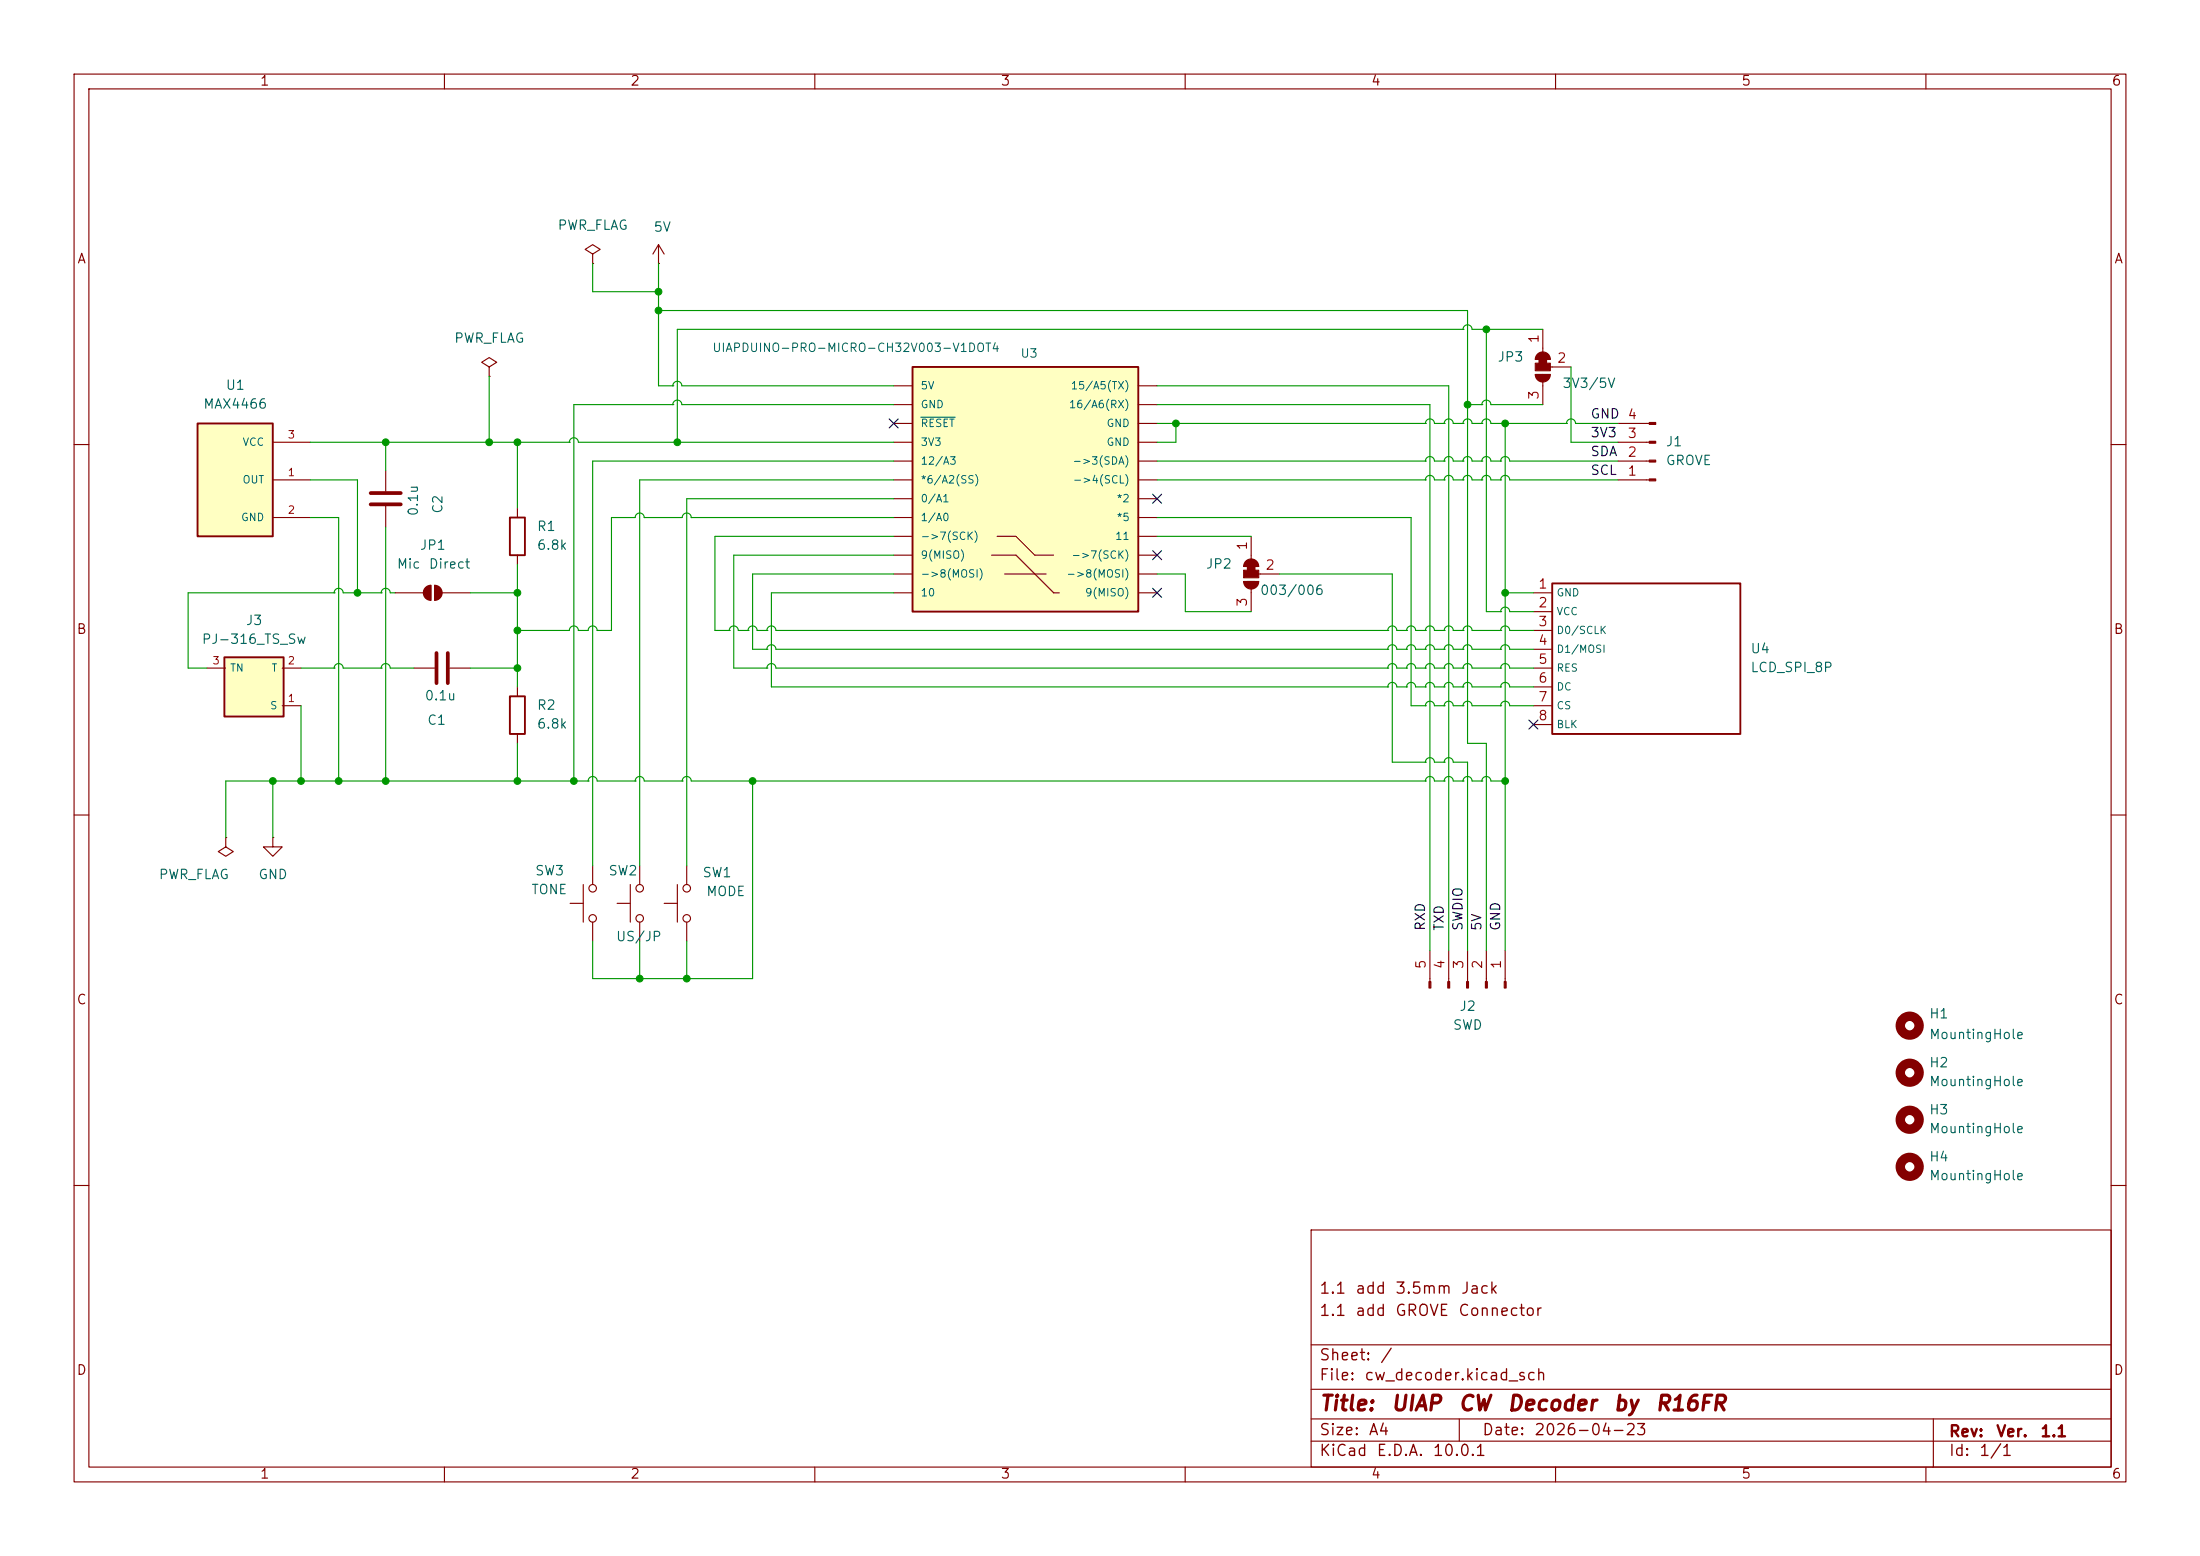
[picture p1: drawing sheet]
<svg xmlns="http://www.w3.org/2000/svg" width="297mm" height="210mm" viewBox="0 0 297 210" stroke-linecap="round" stroke-linejoin="round" font-family="sans-serif">
<g fill="none" stroke="#840000" stroke-width=".15">
<path d="M10 10h277v190h-277zM12 12h273v186h-273zM60 10v2M110 10v2M160 10v2M210 10v2M260 10v2M80 34.3l1-.6-1-.7-1 .7 1 .6v1.3M80 35.6h.1M66 49.5l1.1-.6-1.1-.6-1 .6 1 .6v1.3M66 50.8h.1M10 60h2"/>
<path d="M52.1 63.5v2.8M52.1 68.3v2.8M69.8 68.6v1.3M69.8 74.9v1.3M285 60h2M10 110h2M78.7 119.4v5.1M80 116.8v2.6M285 110h2M77 121.9h1.7M80 124.5v2.5M10 160h2"/>
<path d="M177 166h108v32h-108zM285 160h2M60 198v2M110 198v2M160 198v2M177 194.5h108M177 191.5h108M177 187.5h108M177 181.5h108M197 191.5v3M210 198v2M260 198v2"/>
<path d="M261 191.5v6.5"/>
<circle cx="80" cy="119.9" r=".51"/>
<circle cx="80" cy="124" r=".51"/>
</g>
<path d="M50 68.1h4.1M50 66.5h4.1" fill="none" stroke="#840000" stroke-width=".51"/>
<path d="M68.8 69.9h2.1v5h-2.1z" fill="none" stroke="#840000" stroke-width=".25"/>
<path d="M30.3 88.7h8v8h-8z" fill="#ffffc2"/>
<path d="M30.3 88.7h8v8h-8z" fill="none" stroke="#840000" stroke-width=".25"/>
<path d="M27.9 90.2h2.6M38.1 95.3h2.5M38.1 90.2h2.5" fill="none" stroke="#840000" stroke-width=".15"/>
<path d="M26.7 57.2h10.1v15.2h-10.1z" fill="#ffffc2"/>
<path d="M26.7 57.2h10.1v15.2h-10.1zM209.5 78.7h25.4v20.4h-25.4zM68.8 94h2.1v5.1h-2.1z" fill="none" stroke="#840000" stroke-width=".25"/>
<g fill="none" stroke="#840000" stroke-width=".15">
<path d="M88.9 35.6h.1M88.9 33l-.8 1.3M88.9 33l.8 1.3M88.9 33v2.6M36.8 59.7h5.1M207.3 48.5h2M207.3 50.5h2M208.3 44.5v3M208.3 51.6v3M209.3 49.5h2.8M218.4 59.7h4.3M218.4 57.2h4.3"/>
<path d="M36.8 64.8h5.1M36.8 69.9h5.1M58.2 79v2M58.7 79v2M167.9 76.5h2M167.9 78.5h2M168.9 72.4v3M168.9 79.5v3.1M169.9 77.5h2.8M218.4 64.8h4.3M218.4 62.2h4.3M53.3 80h3.8"/>
<path d="M55.9 90.2h2.8M59.7 80h3.8M60.7 90.2h2.8M69.8 92.7v1.3M69.8 99.1v1.2M207 90.2h2.5M207 80h2.5M207 82.6h2.5M207 85.1h2.5M207 87.6h2.5M207 92.7h2.5M207 95.3h2.5"/>
<path d="M207 97.8h2.5M30.5 113v1.3l1 .6-1 .7-1-.7 1-.6M30.5 113h.1M36.8 113v1.3h1.3l-1.3 1.3-1.2-1.3h1.2M36.8 113h.1M85.1 119.4v5.1M86.4 116.8v2.6M91.4 119.4v5.1M92.7 116.8v2.6M83.3 121.9h1.8M86.4 124.5v2.5M89.7 121.9h1.7"/>
<path d="M92.7 124.5v2.5M193 128.3v4.2M195.6 128.3v4.2M198.1 128.3v4.2M200.7 128.3v4.2M203.2 128.3v4.2"/>
<circle cx="86.4" cy="119.9" r=".51"/>
<circle cx="92.7" cy="119.9" r=".51"/>
<circle cx="86.4" cy="124" r=".51"/>
<circle cx="92.7" cy="124" r=".51"/>
</g>
<g fill="none" stroke="#840000" stroke-width="1.3">
<circle cx="257.8" cy="138.4" r="1.27"/>
<circle cx="257.8" cy="144.8" r="1.27"/>
<circle cx="257.8" cy="151.1" r="1.27"/>
<circle cx="257.8" cy="157.5" r="1.27"/>
</g>
<path d="M58.9 88.1v4.1M60.5 88.1v4.1" fill="none" stroke="#840000" stroke-width=".51"/>
<g fill="#840000" stroke="#840000" stroke-width=".15">
<path d="M57.4 79.3l.4-.2 .4-.1v2a1.02 1.02 0 0 1-1-.6 1.02 1.02 0 0 1 .2-1.1z"/>
<path d="M58.7 79a1.02 1.02 0 0 1 1 1 1.02 1.02 0 0 1-1 1z"/>
<path d="M203.1 132.5h.2v.9h-.2z"/>
<path d="M200.5 132.5h.3v.9h-.3z"/>
<path d="M198 132.5h.2v.9h-.2z"/>
<path d="M195.5 132.5h.2v.9h-.2z"/>
<path d="M192.9 132.5h.3v.9h-.3z"/>
<path d="M168.4 76.5h1v.5h-1z"/>
<path d="M168.2 75.7a1.02 1.02 0 0 1 1.1-.2 1.02 1.02 0 0 1 .6 1h-2l.1-.5z"/>
<path d="M167.9 77h2v1h-2z"/>
<path d="M167.9 78.5h2a1.02 1.02 0 0 1-1 1 1.02 1.02 0 0 1-1-1z"/>
<path d="M222.7 64.6h.8v.3h-.8z"/>
<path d="M222.7 62.1h.8v.3h-.8z"/>
<path d="M222.7 59.6h.8v.2h-.8z"/>
<path d="M222.7 57h.8v.3h-.8z"/>
<path d="M207.8 48.5h1v.5h-1z"/>
<path d="M207.6 47.8a1.02 1.02 0 0 1 1.1-.2 1.02 1.02 0 0 1 .6 .9h-2l.1-.4z"/>
<path d="M207.3 49h2v1h-2z"/>
<path d="M207.3 50.5h2a1.02 1.02 0 0 1-1 1.1 1.02 1.02 0 0 1-1-1.1z"/>
</g>
<path d="M123.2 49.5h30.5v33.1h-30.5z" fill="#ffffc2"/>
<path d="M123.2 49.5h30.5v33.1h-30.5z" fill="none" stroke="#840000" stroke-width=".25"/>
<g fill="none" stroke="#840000" stroke-width=".15">
<path d="M120.6 52.1h2.6M120.6 54.6h2.6M120.6 57.2h2.6M120.6 59.7h2.6M153.7 52.1h2.5M153.7 54.6h2.5M153.7 57.2h2.5M153.7 59.7h2.5M120.6 77.5h2.6M120.6 74.9h2.6M120.6 72.4h2.6M120.6 62.2h2.6"/>
<path d="M120.6 64.8h2.6M120.6 67.3h2.6M120.6 69.9h2.6M133.9 74.9h3.3l5 5.1h.8M134.6 72.4h2.6l2.5 2.5h2.5M135.6 77.5h5.6M153.7 77.5h2.5M153.7 74.9h2.5M153.7 72.4h2.5M153.7 62.2h2.5M153.7 64.8h2.5M153.7 67.3h2.5"/>
<path d="M153.7 69.9h2.5M120.6 80h2.6M153.7 80h2.5"/>
</g>
<path d="M124.3 56.3h4.7" fill="none" stroke="#006464" stroke-width=".15"/>
<g fill="none" stroke="#009600" stroke-width=".15">
<path d="M80 35.6v3.8h8.9M88.9 35.6v16.5h1.9M41.9 59.7h35M52.1 59.7v3.8M66 50.8v8.9M69.8 59.7v8.9M76.9 59.7h.1M76.9 59.7a.61 .61 0 0 1 .6-.6 .61 .61 0 0 1 .6 .6h42.5M88.9 41.9h109.2v58.4h2.6v28M90.8 52.1h.1M90.8 52.1a.61 .61 0 0 1 .6-.6 .61 .61 0 0 1 .6 .6h28.6M90.8 54.6h.1"/>
<path d="M90.8 54.6a.61 .61 0 0 1 .6-.6 .61 .61 0 0 1 .6 .6h28.6M90.8 54.6h-13.3v50.8M156.2 52.1h39.4v76.2M156.2 54.6h36.8v73.7M156.2 57.2h36.2M158.7 57.2v2.5h-2.5M192.4 57.2h.1M192.4 57.2a.61 .61 0 0 1 .6-.7 .61 .61 0 0 1 .6 .7h1.4M195 57.2h.1M195 57.2a.61 .61 0 0 1 .6-.7 .61 .61 0 0 1 .6 .7h1.3M197.5 57.2h.1M197.5 57.2a.61 .61 0 0 1 .6-.7 .61 .61 0 0 1 .6 .7h1.4"/>
<path d="M197.5 44.5h.1M197.5 44.5a.61 .61 0 0 1 .6-.7 .61 .61 0 0 1 .6 .7h9.6M197.5 44.5h-106.1v15.2M198.1 54.6h2M200.1 57.2h.1M200.1 57.2a.61 .61 0 0 1 .6-.7 .61 .61 0 0 1 .6 .7h10.2M200.1 54.6h.1M200.1 54.6a.61 .61 0 0 1 .6-.6 .61 .61 0 0 1 .6 .6h7M200.7 44.5v38.1h1.9M203.2 57.2v71.1M211.5 57.2h.1M211.5 57.2a.61 .61 0 0 1 .6-.7 .61 .61 0 0 1 .6 .7h5.7"/>
<path d="M212.1 49.5v10.2h6.3M41.9 69.9h3.8v35.5M41.9 64.8h6.4v15.2M52.1 71.1v34.3M69.8 76.2v16.5M87 69.9h5.1a.61 .61 0 0 1 .6-.7 .61 .61 0 0 1 .6 .7M87 69.9h.1M87 69.9a.61 .61 0 0 0-.6-.7 .61 .61 0 0 0-.6 .7h-3.3v15.2h-1.9M93.3 69.9h.1M93.3 69.9h27.3M120.6 74.9h-21.5v15.3h4.4M120.6 77.5h-19v10.1h1.9"/>
<path d="M120.6 72.4h-24.1v12.7h2M120.6 67.3h-27.9v49.5M120.6 64.8h-34.2v52M120.6 62.2h-40.6v54.6M156.2 69.9h34.3v25.4h1.9M156.2 77.5h3.8v5.1h8.9M156.2 72.4h12.7M156.2 62.2h36.2M156.2 64.8h36.2M172.7 77.5h15.3v25.4h4.4M192.4 62.2h.1M192.4 62.2a.61 .61 0 0 1 .6-.6 .61 .61 0 0 1 .6 .6h1.4"/>
<path d="M192.4 64.8h.1M192.4 64.8a.61 .61 0 0 1 .6-.6 .61 .61 0 0 1 .6 .6h1.4M195 62.2h.1M195 62.2a.61 .61 0 0 1 .6-.6 .61 .61 0 0 1 .6 .6h1.3M195 64.8h.1M195 64.8a.61 .61 0 0 1 .6-.6 .61 .61 0 0 1 .6 .6h1.3M197.5 62.2h.1M197.5 62.2a.61 .61 0 0 1 .6-.6 .61 .61 0 0 1 .6 .6h1.4M197.5 64.8h.1M197.5 64.8a.61 .61 0 0 1 .6-.6 .61 .61 0 0 1 .6 .6h1.4M200.1 62.2h.1M200.1 62.2a.61 .61 0 0 1 .6-.6 .61 .61 0 0 1 .6 .6h1.3"/>
<path d="M200.1 64.8h.1M200.1 64.8a.61 .61 0 0 1 .6-.6 .61 .61 0 0 1 .6 .6h1.3M202.6 62.2h.1M202.6 62.2a.61 .61 0 0 1 .6-.6 .61 .61 0 0 1 .6 .6h14.6M202.6 64.8h.1M202.6 64.8a.61 .61 0 0 1 .6-.6 .61 .61 0 0 1 .6 .6h14.6M40.6 90.2h4.5M40.6 95.3v10.1M45.1 90.2h.1M45.1 90.2a.61 .61 0 0 1 .6-.6 .61 .61 0 0 1 .6 .6h5.2M45.1 80h.1M45.1 80a.61 .61 0 0 1 .6-.6 .61 .61 0 0 1 .6 .6h5.2"/>
<path d="M45.1 80h-19.7v10.2h2.5M51.5 90.2h.1M51.5 90.2a.61 .61 0 0 1 .6-.6 .61 .61 0 0 1 .6 .6h3.2M51.5 80h.1M51.5 80a.61 .61 0 0 1 .6-.6 .61 .61 0 0 1 .6 .6h.6M63.5 90.2h6.3M63.5 80h6.3M69.8 85.1h7.1a.61 .61 0 0 1 .6-.6 .61 .61 0 0 1 .6 .6M78.1 85.1h1.3a.61 .61 0 0 1 .6-.6 .61 .61 0 0 1 .6 .6M78.1 85.1h.1M80.6 85.1h.1M98.5 85.1h.1"/>
<path d="M98.5 85.1a.61 .61 0 0 1 .6-.6 .61 .61 0 0 1 .6 .6h1.3M101 85.1h.1M101 85.1a.61 .61 0 0 1 .6-.6 .61 .61 0 0 1 .6 .6h1.3M103.5 90.2h.1M103.5 90.2a.61 .61 0 0 1 .6-.6 .61 .61 0 0 1 .6 .6h82.7M103.5 87.6h.1M103.5 87.6a.61 .61 0 0 1 .6-.6 .61 .61 0 0 1 .6 .6h82.7M103.5 85.1h.1M103.5 85.1a.61 .61 0 0 1 .6-.6 .61 .61 0 0 1 .6 .6h82.7M120.6 80h-16.5v12.7h83.3M187.4 90.2h.1M187.4 90.2a.61 .61 0 0 1 .6-.6 .61 .61 0 0 1 .6 .6h1.3"/>
<path d="M187.4 92.7h.1M187.4 92.7a.61 .61 0 0 1 .6-.6 .61 .61 0 0 1 .6 .6h1.3M187.4 87.6h.1M187.4 87.6a.61 .61 0 0 1 .6-.6 .61 .61 0 0 1 .6 .6h1.3M187.4 85.1h.1M187.4 85.1a.61 .61 0 0 1 .6-.6 .61 .61 0 0 1 .6 .6h1.3M189.9 90.2h.1M189.9 90.2a.61 .61 0 0 1 .6-.6 .61 .61 0 0 1 .6 .6h1.3M189.9 92.7h.1M189.9 92.7a.61 .61 0 0 1 .6-.6 .61 .61 0 0 1 .6 .6h1.3M189.9 87.6h.1M189.9 87.6a.61 .61 0 0 1 .6-.6 .61 .61 0 0 1 .6 .6h1.3"/>
<path d="M189.9 85.1h.1M189.9 85.1a.61 .61 0 0 1 .6-.6 .61 .61 0 0 1 .6 .6h1.3M192.4 90.2h.1M192.4 90.2a.61 .61 0 0 1 .6-.6 .61 .61 0 0 1 .6 .6h1.4M192.4 92.7h.1M192.4 92.7a.61 .61 0 0 1 .6-.6 .61 .61 0 0 1 .6 .6h1.4M192.4 87.6h.1M192.4 87.6a.61 .61 0 0 1 .6-.6 .61 .61 0 0 1 .6 .6h1.4M192.4 85.1h.1M192.4 85.1a.61 .61 0 0 1 .6-.6 .61 .61 0 0 1 .6 .6h1.4M192.4 95.3h.1M192.4 95.3a.61 .61 0 0 1 .6-.7 .61 .61 0 0 1 .6 .7h1.4"/>
<path d="M195 90.2h.1M195 90.2a.61 .61 0 0 1 .6-.6 .61 .61 0 0 1 .6 .6h1.3M195 92.7h.1M195 92.7a.61 .61 0 0 1 .6-.6 .61 .61 0 0 1 .6 .6h1.3M195 87.6h.1M195 87.6a.61 .61 0 0 1 .6-.6 .61 .61 0 0 1 .6 .6h1.3M195 85.1h.1M195 85.1a.61 .61 0 0 1 .6-.6 .61 .61 0 0 1 .6 .6h1.3M195 95.3h.1M195 95.3a.61 .61 0 0 1 .6-.7 .61 .61 0 0 1 .6 .7h1.3M197.5 90.2h.1M197.5 90.2a.61 .61 0 0 1 .6-.6 .61 .61 0 0 1 .6 .6h3.9"/>
<path d="M197.5 92.7h.1M197.5 92.7a.61 .61 0 0 1 .6-.6 .61 .61 0 0 1 .6 .6h3.9M197.5 87.6h.1M197.5 87.6a.61 .61 0 0 1 .6-.6 .61 .61 0 0 1 .6 .6h3.9M197.5 85.1h.1M197.5 85.1a.61 .61 0 0 1 .6-.6 .61 .61 0 0 1 .6 .6h3.9M197.5 95.3h.1M197.5 95.3a.61 .61 0 0 1 .6-.7 .61 .61 0 0 1 .6 .7h3.9M202.6 90.2h.1M202.6 90.2a.61 .61 0 0 1 .6-.6 .61 .61 0 0 1 .6 .6h3.2M202.6 92.7h.1M202.6 92.7a.61 .61 0 0 1 .6-.6 .61 .61 0 0 1 .6 .6h3.2"/>
<path d="M202.6 87.6h.1M202.6 87.6a.61 .61 0 0 1 .6-.6 .61 .61 0 0 1 .6 .6h3.2M202.6 85.1h.1M202.6 85.1a.61 .61 0 0 1 .6-.6 .61 .61 0 0 1 .6 .6h3.2M202.6 95.3h.1M202.6 95.3a.61 .61 0 0 1 .6-.7 .61 .61 0 0 1 .6 .7h3.2M202.6 82.6h.1M202.6 82.6a.61 .61 0 0 1 .6-.7 .61 .61 0 0 1 .6 .7h3.2M203.2 80h3.8M36.8 105.4v7.6M69.8 100.3v5.1M79.4 105.4h.1"/>
<path d="M79.4 105.4a.61 .61 0 0 1 .6-.6 .61 .61 0 0 1 .6 .6h5.2M79.4 105.4h-48.9v7.6M85.8 105.4h.1M85.8 105.4a.61 .61 0 0 1 .6-.6 .61 .61 0 0 1 .6 .6h5.1M92.1 105.4h.1M92.1 105.4a.61 .61 0 0 1 .6-.6 .61 .61 0 0 1 .6 .6h99.1M101.6 105.4v26.7h-21.6v-5.1M192.4 105.4h.1M192.4 105.4a.61 .61 0 0 1 .6-.6 .61 .61 0 0 1 .6 .6h1.4M192.4 102.9h.1M192.4 102.9a.61 .61 0 0 1 .6-.6 .61 .61 0 0 1 .6 .6h1.4M195 105.4h.1"/>
<path d="M195 105.4a.61 .61 0 0 1 .6-.6 .61 .61 0 0 1 .6 .6h1.3M195 102.9h.1M195 102.9a.61 .61 0 0 1 .6-.6 .61 .61 0 0 1 .6 .6h1.9v25.4M197.5 105.4h.1M197.5 105.4a.61 .61 0 0 1 .6-.6 .61 .61 0 0 1 .6 .6h1.4M200.1 105.4h.1M200.1 105.4a.61 .61 0 0 1 .6-.6 .61 .61 0 0 1 .6 .6h1.9M86.4 127v5.1M92.7 127v5.1"/>
</g>
<path d="M120 56.5l1.3 1.3M121.3 56.5l-1.3 1.3M155.6 79.4l1.2 1.2M155.6 66.7l1.2 1.2M155.6 74.3l1.2 1.2M156.8 79.4l-1.2 1.2M156.8 66.7l-1.2 1.2M156.8 74.3l-1.2 1.2M206.4 97.2l1.2 1.2M207.6 97.2l-1.2 1.2" fill="none" stroke="#000084" stroke-width=".15"/>
<g fill="#009600" stroke="#009600" stroke-width=".14">
<circle cx="45.7" cy="105.4" r=".46"/>
<circle cx="69.8" cy="105.4" r=".46"/>
<circle cx="52.1" cy="105.4" r=".46"/>
<circle cx="48.3" cy="80" r=".46"/>
<circle cx="69.8" cy="90.2" r=".46"/>
<circle cx="40.6" cy="105.4" r=".46"/>
<circle cx="36.8" cy="105.4" r=".46"/>
<circle cx="91.4" cy="59.7" r=".46"/>
<circle cx="88.9" cy="41.9" r=".46"/>
<circle cx="88.9" cy="39.4" r=".46"/>
<circle cx="86.4" cy="132.1" r=".46"/>
<circle cx="92.7" cy="132.1" r=".46"/>
<circle cx="77.5" cy="105.4" r=".46"/>
<circle cx="101.6" cy="105.4" r=".46"/>
<circle cx="69.8" cy="85.1" r=".46"/>
<circle cx="203.2" cy="80" r=".46"/>
<circle cx="203.2" cy="57.2" r=".46"/>
<circle cx="200.7" cy="44.5" r=".46"/>
<circle cx="198.1" cy="54.6" r=".46"/>
<circle cx="158.7" cy="57.2" r=".46"/>
<circle cx="203.2" cy="105.4" r=".46"/>
<circle cx="52.1" cy="59.7" r=".46"/>
<circle cx="69.8" cy="80" r=".46"/>
<circle cx="66" cy="59.7" r=".46"/>
<circle cx="69.8" cy="59.7" r=".46"/>
</g>
<g font-size="2" fill="#840000">
<text x="178" y="190.9">Title:</text>
<text x="187.7" y="190.9">UIAP</text>
<text x="196.7" y="190.9">CW</text>
<text x="203.4" y="190.9">Decoder</text>
<text x="217.7" y="190.9">by</text>
<text x="223.3" y="190.9">R16FR</text>
</g>
<g font-size="1.5" fill="#840000">
<text x="178" y="178">1.1</text>
<text x="178" y="175">1.1</text>
<text x="182.9" y="178">add</text>
<text x="182.9" y="175">add</text>
<text x="188.2" y="178">GROVE</text>
<text x="188.2" y="175">3.5mm</text>
<text x="196.8" y="178">Connector</text>
<text x="197.1" y="175">Jack</text>
<text x="178" y="184">Sheet:</text>
<text x="186.2" y="184">/</text>
<text x="178" y="186.7">File:</text>
<text x="184.1" y="186.7">cw_decoder.kicad_sch</text>
<text x="178" y="196.9">KiCad</text>
<text x="178" y="194.1">Size:</text>
<text x="184.7" y="194.1">A4</text>
<text x="185.7" y="196.9">E.D.A.</text>
<text x="193.3" y="196.9">10.0.1</text>
<text x="200" y="194.1">Date:</text>
<text x="207" y="194.1">2026-04-23</text>
<text x="263" y="194.3">Rev:</text>
<text x="263" y="196.9">Id:</text>
<text x="267.1" y="196.9">1/1</text>
<text x="269.4" y="194.3">Ver.</text>
<text x="275.3" y="194.3">1.1</text>
</g>
<g font-size="1.3" fill="#840000">
<text x="35" y="11.9">1</text>
<text x="85" y="11.9">2</text>
<text x="135" y="11.9">3</text>
<text x="185" y="11.9">4</text>
<text x="235" y="11.9">5</text>
<text x="285" y="11.9">6</text>
<text x="10.3" y="35.9">A</text>
<text x="285.3" y="35.9">A</text>
<text x="10.3" y="85.9">B</text>
<text x="285.3" y="85.9">B</text>
<text x="10.3" y="135.9">C</text>
<text x="285.3" y="135.9">C</text>
<text x="10.3" y="185.9">D</text>
<text x="285.3" y="185.9">D</text>
<text x="35" y="199.9">1</text>
<text x="85" y="199.9">2</text>
<text x="135" y="199.9">3</text>
<text x="185" y="199.9">4</text>
<text x="235" y="199.9">5</text>
<text x="285" y="199.9">6</text>
</g>
<g font-size="1.3" fill="#006464">
<text x="75.2" y="31.3">PWR_FLAG</text>
<text x="88.1" y="31.6">5V</text>
<text x="61.2" y="46.6">PWR_FLAG</text>
<text x="30.4" y="52.9">U1</text>
<text x="202.1" y="49.1">JP3</text>
<text x="210.8" y="52.7">3V3/5V</text>
<text x="27.4" y="55.5">MAX4466</text>
<text x="224.8" y="60.6">J1</text>
<text x="224.8" y="63.1">GROVE</text>
<text x="56.7" y="69.8" transform="rotate(-90 56.7 69.8)">0.1u</text>
<text x="60" y="69.4" transform="rotate(-90 60 69.4)">C2</text>
<text x="72.4" y="72">R1</text>
<text x="53.5" y="77.1">Mic</text>
<text x="56.6" y="74.5">JP1</text>
<text x="57.8" y="77.1">Direct</text>
<text x="72.4" y="74.5">6.8k</text>
<text x="162.7" y="77.1">JP2</text>
<text x="170" y="80.6">003/006</text>
<text x="27.1" y="87.2">PJ-316_TS_Sw</text>
<text x="33.1" y="84.7">J3</text>
<text x="236.2" y="88.5">U4</text>
<text x="57.2" y="94.8">0.1u</text>
<text x="236.2" y="91">LCD_SPI_8P</text>
<text x="57.6" y="98.1">C1</text>
<text x="72.4" y="96.1">R2</text>
<text x="72.4" y="98.7">6.8k</text>
<text x="21.3" y="119">PWR_FLAG</text>
<text x="34.8" y="119">GND</text>
<text x="72.1" y="118.5">SW3</text>
<text x="82.1" y="118.5">SW2</text>
<text x="94.8" y="118.7">SW1</text>
<text x="71.6" y="121">TONE</text>
<text x="95.3" y="121.3">MODE</text>
<text x="83.1" y="127.4">US/JP</text>
<text x="196.9" y="136.8">J2</text>
<text x="260.4" y="137.8">H1</text>
<text x="196.1" y="139.3">SWD</text>
<text x="260.4" y="140.6">MountingHole</text>
<text x="260.4" y="144.4">H2</text>
<text x="260.4" y="146.9">MountingHole</text>
<text x="260.4" y="150.7">H3</text>
<text x="260.4" y="153.3">MountingHole</text>
<text x="260.4" y="157.1">H4</text>
<text x="260.4" y="159.6">MountingHole</text>
</g>
<g font-size="1.3" fill="#a90000">
<text x="208" y="46.4" transform="rotate(-90 208 46.4)">1</text>
<text x="210.1" y="49.3">2</text>
<text x="208" y="54" transform="rotate(-90 208 54)">3</text>
<text x="219.6" y="59.4">3</text>
<text x="219.6" y="56.9">4</text>
<text x="219.6" y="64.5">1</text>
<text x="219.6" y="62">2</text>
<text x="168.7" y="74.4" transform="rotate(-90 168.7 74.4)">1</text>
<text x="170.7" y="77.2">2</text>
<text x="168.7" y="82" transform="rotate(-90 168.7 82)">3</text>
<text x="207.6" y="79.8">1</text>
<text x="207.6" y="82.3">2</text>
<text x="207.6" y="84.8">3</text>
<text x="207.6" y="87.4">4</text>
<text x="207.6" y="89.9">5</text>
<text x="207.6" y="92.5">6</text>
<text x="207.6" y="95">7</text>
<text x="207.6" y="97.5">8</text>
<text x="192.8" y="130.9" transform="rotate(-90 192.8 130.9)">5</text>
<text x="195.3" y="130.9" transform="rotate(-90 195.3 130.9)">4</text>
<text x="197.9" y="130.9" transform="rotate(-90 197.9 130.9)">3</text>
<text x="200.4" y="130.9" transform="rotate(-90 200.4 130.9)">2</text>
<text x="202.9" y="130.9" transform="rotate(-90 202.9 130.9)">1</text>
</g>
<g font-size="1.3" fill="#0f0f0f">
<text x="214.6" y="59.3">3V3</text>
<text x="214.6" y="56.8">GND</text>
<text x="214.6" y="61.9">SDA</text>
<text x="214.6" y="64.4">SCL</text>
<text x="192.7" y="125.7" transform="rotate(-90 192.7 125.7)">RXD</text>
<text x="195.2" y="125.7" transform="rotate(-90 195.2 125.7)">TXD</text>
<text x="197.8" y="125.7" transform="rotate(-90 197.8 125.7)">SWDIO</text>
<text x="200.3" y="125.7" transform="rotate(-90 200.3 125.7)">5V</text>
<text x="202.9" y="125.7" transform="rotate(-90 202.9 125.7)">GND</text>
</g>
<g font-size="1.1" fill="#006464">
<text x="96.1" y="47.8">UIAPDUINO-PRO-MICRO-CH32V003-V1DOT4</text>
<text x="137.7" y="48.6">U3</text>
</g>
<g font-size="1" fill="#006464">
<text x="124.2" y="52.8">5V</text>
<text x="144.5" y="52.8">15/A5(TX)</text>
<text x="124.2" y="57.9">RESET</text>
<text x="124.2" y="55.3">GND</text>
<text x="144.2" y="55.3">16/A6(RX)</text>
<text x="149.3" y="57.9">GND</text>
<text x="32.7" y="65.5">OUT</text>
<text x="32.7" y="60.4">VCC</text>
<text x="124.2" y="65.5">*6/A2(SS)</text>
<text x="124.2" y="63">12/A3</text>
<text x="124.2" y="60.4">3V3</text>
<text x="144.7" y="63">-&gt;3(SDA)</text>
<text x="144.8" y="65.5">-&gt;4(SCL)</text>
<text x="149.3" y="60.4">GND</text>
<text x="32.5" y="70.6">GND</text>
<text x="124.2" y="70.6">1/A0</text>
<text x="124.2" y="68">0/A1</text>
<text x="150.7" y="68">*2</text>
<text x="150.7" y="70.6">*5</text>
<text x="124.2" y="75.7">9(MISO)</text>
<text x="124.2" y="73.1">-&gt;7(SCK)</text>
<text x="144.6" y="75.7">-&gt;7(SCK)</text>
<text x="150.5" y="73.1">11</text>
<text x="124.2" y="80.7">10</text>
<text x="124.2" y="78.2">-&gt;8(MOSI)</text>
<text x="143.9" y="78.2">-&gt;8(MOSI)</text>
<text x="146.4" y="80.7">9(MISO)</text>
<text x="210.1" y="80.7">GND</text>
<text x="210.1" y="83.3">VCC</text>
<text x="210.1" y="85.8">D0/SCLK</text>
<text x="210.1" y="88.4">D1/MOSI</text>
<text x="31" y="90.9">TN</text>
<text x="36.4" y="96">S</text>
<text x="36.6" y="90.9">T</text>
<text x="210.1" y="90.9">RES</text>
<text x="210.1" y="93.4">DC</text>
<text x="210.1" y="96">CS</text>
<text x="210.1" y="98.5">BLK</text>
</g>
<g font-size="1" fill="#a90000">
<text x="38.8" y="59.4">3</text>
<text x="38.8" y="64.5">1</text>
<text x="38.8" y="69.6">2</text>
<text x="28.6" y="89.9">3</text>
<text x="38.8" y="89.9">2</text>
<text x="38.8" y="95">1</text>
</g>
</svg>
